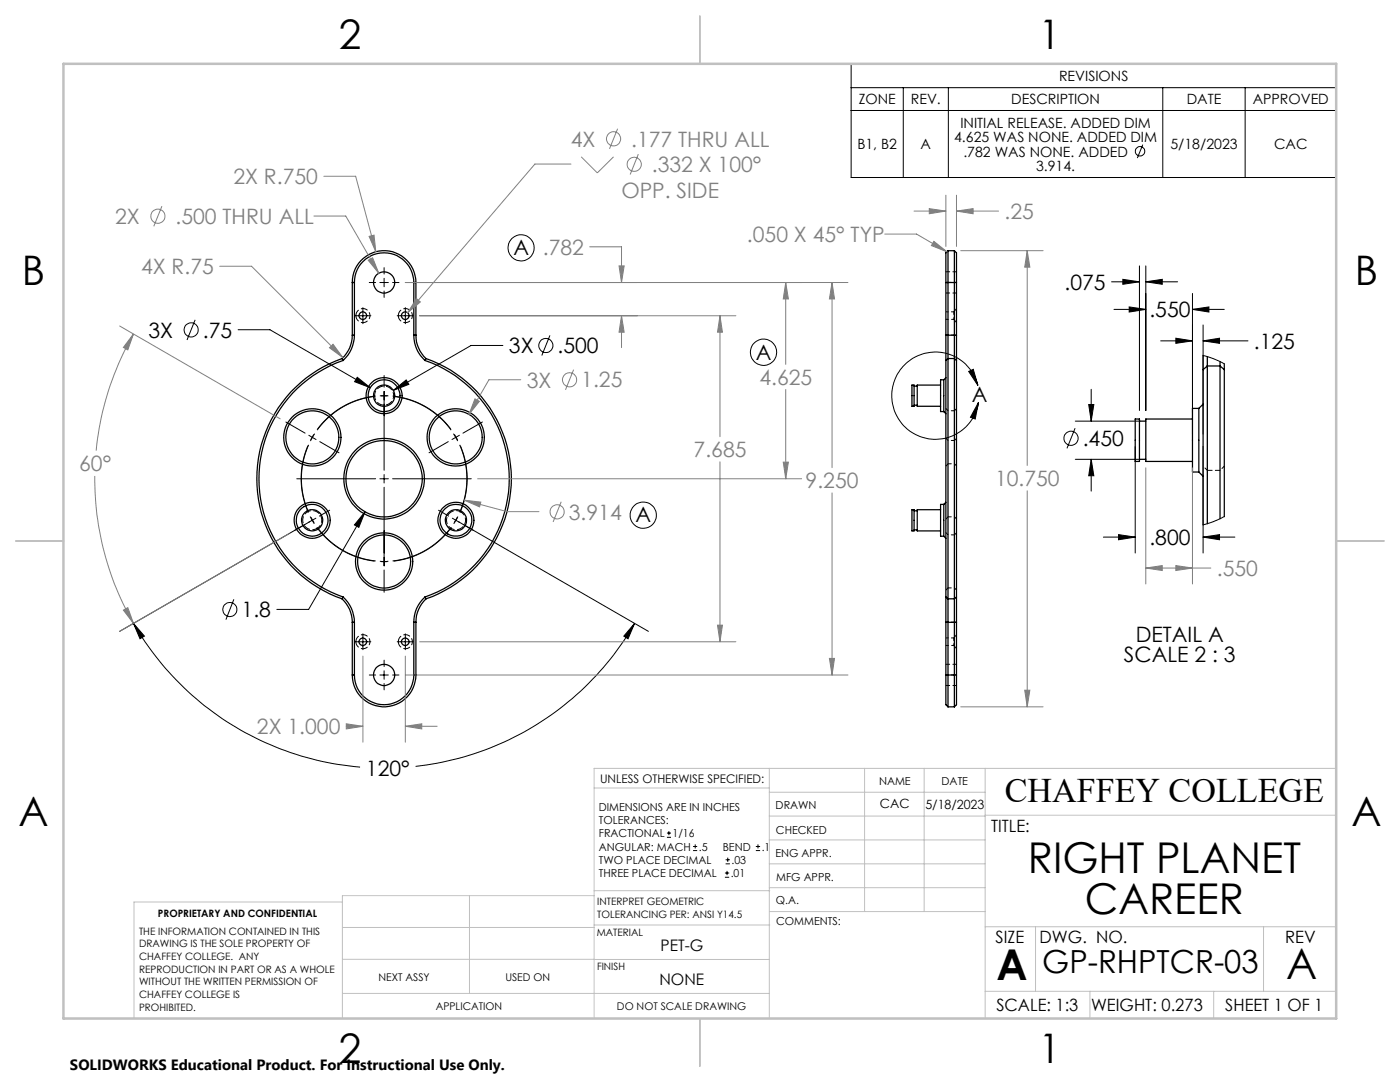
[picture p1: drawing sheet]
<svg xmlns="http://www.w3.org/2000/svg" width="279mm" height="216mm" viewBox="0 0 279 216" stroke-linecap="round" stroke-linejoin="round" font-family="sans-serif">
<g fill="none" stroke="#000" stroke-width=".25">
<path d="M70.3 56.4a6.4 6.4 0 0 1 6.4-6.4 6.4 6.4 0 0 1 6.3 6.4M70.3 56.4v10.5M70.3 56.4h.4M70.7 56.4a5.9 5.9 0 0 1 6-6 5.9 5.9 0 0 1 5.9 6M70.7 56.4v10.5M82.6 56.4v10.5M82.6 56.4h.4M83 56.4v10.5M188.8 56.4h2.1M188.8 56.4v10.5M189.2 50v21.5M189.2 50l-.4 .4v6"/>
<path d="M189.2 50h1.3M190.5 50v21.5M190.5 50l.4 .4v6M190.9 56.4v10.5M68.3 71.5a25.4 25.4 0 0 0-17 24 25.4 25.4 0 0 0 17 24M68.3 71.5l.2 .4M68.5 71.9a25 25 0 0 0-16.8 23.6 25 25 0 0 0 16.8 23.6M70.3 66.9a6.3 6.3 0 0 1-2 4.6M70.3 66.9h.4M70.7 66.9a6.9 6.9 0 0 1-2.2 5M82.6 66.9a6.7 6.7 0 0 0 2.2 5M82.6 66.9h.4"/>
<path d="M83 66.9a6.4 6.4 0 0 0 2 4.6M84.8 71.9a25 25 0 0 1 16.8 23.6 25 25 0 0 1-16.8 23.6M85 71.5a25.4 25.4 0 0 1 17.1 24 25.4 25.4 0 0 1-17.1 24M85 71.5l-.2 .4M182 76.8h.4v4.3h-.4zM182.4 77h.7M187.7 76.8h-4.6v4.3h4.6M188.3 75.8v6.3M188.3 75.8h-.6v6.3h.6M188.8 71.9v47.2M188.8 66.9v5M188.8 66.9h2.1"/>
<path d="M188.8 75.4l-.5 .4M189.2 71.5v48M189.2 71.5h1.3M189.2 71.5l-.4 .4M190.5 71.5v48M190.5 71.5l.4 .4M190.9 71.9v47.2M190.9 66.9v5M240.1 73.8v30.9M240.1 70.9v2.9M240.9 73v31.5M240.9 71.2v1.8"/>
<path d="M240.9 73h2.6M240.9 73l-.8 .8M243.5 73v30.5M243.5 73l.8 .8M243.5 72.1v.9M244.3 73.8v29.3M244.3 72.6v1.2M182.4 80.9h.7M188.3 82.1l.5 .5M226.6 83.6h.8v8.5h-.8zM227.4 84h1.3M227.4 91.7h1.3"/>
<path d="M238 83.6h-9.3v8.5h9.3M239.3 81.5v12.7M239.3 81.5h-1.3v12.7h1.3M239.3 94.2l.8 .8M240.1 80.6l-.8 .9M68.3 119.5a6.3 6.3 0 0 1 2 4.7M68.5 119.1a6.8 6.8 0 0 1 2.2 5.1M68.5 119.1l-.2 .4M84.8 119.1a6.6 6.6 0 0 0-2.2 5.1M84.8 119.1l.2 .4M85 119.5a6.4 6.4 0 0 0-2 4.7M182 101.7h.4v4.2h-.4z"/>
<path d="M182.4 101.9h.7M182.4 105.7h.7M187.7 101.7h-4.6v4.2h4.6M188.3 100.6v6.4M188.3 100.6h-.6v6.4h.6M188.3 107l.5 .4M188.8 119.1v5.1M188.8 100.2l-.5 .4M188.8 119.1l.4 .4M189.2 119.5v21.5M189.2 119.5h1.3M190.5 119.5v21.5"/>
<path d="M190.9 119.1v5.1M190.9 119.1l-.4 .4M70.3 134.7a6.4 6.4 0 0 0 6.4 6.4 6.4 6.4 0 0 0 6.3-6.4M70.3 124.2h.4M70.3 134.7h.4M70.3 124.2v10.5M70.7 134.7a5.9 5.9 0 0 0 6 5.9 5.9 5.9 0 0 0 5.9-5.9M70.7 124.2v10.5M82.6 124.2v10.5M82.6 124.2h.4M82.6 134.7h.4M83 124.2v10.5"/>
<path d="M188.8 134.7v5.9l.4 .4M188.8 124.2h2.1M188.8 134.7h2.1M188.8 124.2v10.5M190.9 134.7v5.9l-.4 .4M190.9 124.2v10.5M189.2 141h1.3"/>
<circle cx="76.6" cy="56.4" r="2.13"/>
<circle cx="72.4" cy="63" r=".76"/>
<circle cx="76.6" cy="78.9" r="3.6"/>
<circle cx="76.6" cy="79" r="2.13"/>
<circle cx="76.7" cy="79" r="3.2"/>
<circle cx="80.9" cy="63" r=".76"/>
<circle cx="62.3" cy="87.3" r="5.3"/>
<circle cx="62.3" cy="87.3" r="5.7"/>
<circle cx="76.7" cy="95.5" r="8"/>
<circle cx="76.7" cy="95.5" r="7.6"/>
<circle cx="90.9" cy="87.3" r="5.3"/>
<circle cx="91" cy="87.3" r="5.7"/>
<circle cx="62.3" cy="103.8" r="2.11"/>
<circle cx="62.3" cy="103.8" r="3.2"/>
<circle cx="62.3" cy="103.8" r="3.6"/>
<circle cx="76.7" cy="112" r="5.7"/>
<circle cx="76.7" cy="112" r="5.3"/>
<circle cx="91" cy="103.8" r="2.12"/>
<circle cx="91" cy="103.8" r="3.2"/>
<circle cx="91" cy="103.8" r="3.6"/>
<circle cx="72.4" cy="128.1" r=".75"/>
<circle cx="76.6" cy="134.7" r="2.13"/>
<circle cx="80.9" cy="128.1" r=".75"/>
</g>
<path d="M74.8 78.9a1.9 1.9 0 0 1 2.7-1.7 1.9 1.9 0 0 1 .3 3.2 1.9 1.9 0 0 1-3-1.1v-.4M190.4 63.7l.5 .7M190.9 61.6l-.5 .6M63.3 105.4a1.9 1.9 0 0 1-2.9-1.5 1.9 1.9 0 0 1 2.6-1.9 1.9 1.9 0 0 1 .6 3.2l-.3 .2M92 102.1a1.91 1.91 0 0 1 .1 3.3 1.91 1.91 0 0 1-3-1.4 1.91 1.91 0 0 1 2.5-2l.4 .1M190.4 128.8l.5 .6M190.9 126.6l-.5 .7" fill="none" stroke="#000" stroke-width=".2" stroke-dasharray="1.3 .6" stroke-dashoffset=".4"/>
<g fill="none" stroke="#000" stroke-width=".2" stroke-dasharray="1.3 .6">
<path d="M70.3 56.3h.4M83 56.3h-.4M189.2 56.3h-.4M190.5 56.3h.4M70.3 66.9h.4M71 63a1.41 1.41 0 0 1 2-1.3 1.41 1.41 0 0 1 .3 2.4 1.41 1.41 0 0 1-2.2-.8l-.1-.3M79.5 63a1.41 1.41 0 0 1 2-1.3 1.41 1.41 0 0 1 .3 2.4 1.41 1.41 0 0 1-2.3-.8v-.3M83 66.9h-.4M189.2 66.9h-.4M190.5 66.9h.4M188.8 93l.4-.5M189.2 82l-.4-.5"/>
<path d="M189.2 87.9l-.4-.4M190.5 92.5l.4 .5M190.9 81.5l-.4 .5M190.9 87.5l-.4 .4M188.8 103.6l.4-.5M188.8 117.7l.4-.4M189.2 106.7l-.4-.4M190.5 103.1l.4 .5M190.5 117.3l.4 .4M190.9 106.3l-.4 .4M70.3 124.1h.4M70.3 134.7h.4"/>
<path d="M71 128a1.41 1.41 0 0 1 2-1.2 1.41 1.41 0 0 1 .3 2.3 1.41 1.41 0 0 1-2.2-.7l-.1-.4M79.5 128a1.41 1.41 0 0 1 2-1.2 1.41 1.41 0 0 1 .3 2.3 1.41 1.41 0 0 1-2.3-.7v-.4M83 134.7h-.4M83 124.1h-.4M189.2 134.7h-.4M189.2 124.1h-.4M190.5 134.7h.4M190.5 124.1h.4"/>
</g>
<path d="M189.2 56.3h1.3M190.5 66.9h-1.3M189.2 92.5h1.3M190.5 82h-1.3M190.5 87.9h-1.3M241 93.9l-.9-.9M244.3 93l-.8 .9M189.2 103.1h1.3M189.2 117.3h1.3M190.5 106.7h-1.3M190.5 134.7h-1.3M190.5 124.1h-1.3" fill="none" stroke="#000" stroke-width=".2" stroke-dasharray="1.3 .6" stroke-dashoffset=".6"/>
<path d="M190.4 62.2v1.5M190.4 127.3v1.5" fill="none" stroke="#000" stroke-width=".2" stroke-dasharray="1.3 .6" stroke-dashoffset=".7"/>
<path d="M188.8 63.7h1.6M190.4 62.2h-1.6M188.8 128.8h1.6M190.4 127.3h-1.6" fill="none" stroke="#000" stroke-width=".2" stroke-dasharray="1.3 .6" stroke-dashoffset=".8"/>
<path d="M188.8 58.5h2.1M190.9 54.2h-2.1M188.8 136.8h2.1M190.9 132.5h-2.1" fill="none" stroke="#000" stroke-width=".2" stroke-dasharray="1.3 .6" stroke-dashoffset=".5"/>
<g fill="none" stroke="#000" stroke-width=".2">
<path d="M169.9 12.7h96.8v22.7h-96.8zM169.9 17.5h96.8M180.3 17.5v17.9M189.3 17.5v17.9M232.1 17.5v17.9M248.5 17.5v17.9M169.9 22h96.8M228.1 28.9l-1.1 2.6M73.7 56.4h1.3M75.8 56.4h1.7M76.7 53.4v1.3M76.7 55.5v1.7"/>
<path d="M76.7 58.1v1.2M78.4 56.4h1.2M221.8 56.2h5.6M224.1 55.7l3.3 .5-3.3 .5zM227.4 53.1v28.8M228.7 53.1v28.8M228.7 56.2h6.3M228.7 56.2l3.3-.5v1zM238 58.6v28M38.9 63.8l-1.6 4M47.5 65.8h6.4l20 11.6M70.8 63h3.2"/>
<path d="M71.3 75.3l2.6 2.1-3.1-1.2zM72.4 61.4v3.2M75.8 79h1.7M76.7 74.9v2.4M76.7 78.1v15.7M78.5 77.9l2.6-2.1 .5 .9zM79.3 63h3.2M80.9 61.4v3.2M100.4 68.9h-6.4l-15.5 9M109.7 66.9l-1.6 4M193.3 74.1l.9-.4 1 3.2zM195.2 76.9a8.7 8.7 0 0 0-13.6-5.1 8.7 8.7 0 0 0 .5 14.5 8.7 8.7 0 0 0 13.2-6"/>
<path d="M217.8 77.7v6.3M222.3 61.7h6.4M225.4 61.2l3.3 .5-3.3 .6zM231.6 68h6.4M234.7 67.5l3.3 .5-3.3 .5zM238 61.7l3.3-.5v1.1zM238 61.7h6.3M240.1 70.9l2 .6 2.2 1.1M240.1 68l3.3-.5v1zM240.1 64.8v21.8M240.1 68h9M57 84.2l3.9 2.2"/>
<path d="M59.2 95.5h15.8M61.6 86.9l.7 .4M62.3 87.3l-.4 .7M62.3 87.3l.8 .4M62.8 86.5l-.5 .8M63.8 88.1l3.9 2.2M75.8 95.5h1.7M76.7 94.7v1.7M76.7 97.2v15.7M78.4 95.5h15.7M89.5 88.1l-3.9 2.2M90.5 86.5l.8 1.5"/>
<path d="M91.7 86.9l-1.5 .8M96.3 84.2l-3.9 2.2M195.3 80.3l-.7 3.3-.9-.3zM214.6 85.4l-1.7 4.1M214.6 91.7h12.8M214.6 84h12.8M217.3 80.7h1l-.5 3.3zM217.8 91.7l.5 3.2h-1zM217.8 91.7v6.3M226.6 89.1v21.2M240.1 89.1v21.2M46.7 119.6l-1.6 4"/>
<path d="M60.8 104.7l-2 1.1M61.8 104.1l-37.9 21.9M61.9 103.1l.8 1.4M63 103.4l-1.4 .8M65.8 101.8l-2.1 1.2M72.8 102.1l-11.2 19.5h-6.4M72.8 102.1l-1.2 3.1-.9-.5zM75.8 112h1.7M76.7 113.7v4.5M87.5 101.8l2 1.2M90.3 103.4l.7 .4M91 103.8l-.4 .7"/>
<path d="M91 103.8l.7 .4M91.4 103.1l-.4 .7M91.5 104.1l37.9 21.9M220.2 107.2h6.4M223.2 106.7l3.4 .5-3.4 .5zM240.1 107.2l3.3-.5v1zM240.1 107.2h6.4M244.3 103.1l-2.3 1-1.9 .6M26.6 124.4l2.2 2.5-.9 .6zM26.6 124.4a57.7 57.7 0 0 0 45.3 28.7M70.8 128.1h3.2M72.4 126.5v3.1"/>
<path d="M73.7 134.7h1.3M75.8 134.7h1.7M76.7 131.7v1.3M76.7 133.8v1.7M76.7 136.4v1.3M78.4 134.7h1.2M79.3 128.1h3.2M80.9 126.5v3.1M126.6 124.4l-1.3 3.1-.8-.6zM126.6 124.4a57.9 57.9 0 0 1-43.7 28.5M133.1 167.1h.8M133.1 166.2h.8"/>
<path d="M133.5 165.8v.9M138.3 169.7h.8M138.3 168.9h.8M138.7 168.5v.8M144.7 175h.8M144.7 174.2h.8M144.8 172.4h.9M144.8 171.6h.9M145.1 173.8v.8M145.2 171.1v.9M150.8 169.7h.9M150.8 168.9h.9"/>
<path d="M151.3 168.5v.8"/>
<circle cx="227.5" cy="30.2" r=".94"/>
<circle cx="104" cy="49.5" r="2.61"/>
<circle cx="38.1" cy="65.8" r="1.4"/>
<circle cx="108.9" cy="68.9" r="1.41"/>
<circle cx="152.4" cy="70.3" r="2.62"/>
<circle cx="213.7" cy="87.5" r="1.41"/>
<circle cx="128.4" cy="102.8" r="2.62"/>
<circle cx="45.9" cy="121.6" r="1.4"/>
</g>
<path d="M243.5 93.9h-2.5" fill="none" stroke="#000" stroke-width=".2" stroke-dasharray="1.3 .6" stroke-dashoffset=".3"/>
<g fill="none" stroke="#808080" stroke-width=".2">
<path d="M64.6 35.2h6.4l4 15M113.9 32.7h-7.1l-25.4 29.7M116 31.3l3.2 3.2 3.2-3.2M123.3 25.7l-1.7 4M127.4 30.8l-1.6 4M188.8 38.9v10.3M190.9 38.9v10.3M32.3 41.1l-1.6 4.1M43.9 53.1h6.3l18.2 18.3M62.7 43.1h6.3l6.6 11.4M73.5 51.9l.9-.5 1.2 3.1zM73.7 47.2l.9-.3 .4 3.3z"/>
<path d="M80.9 56.4h88.3M83.1 59.6l.8 .7-2.5 2.1zM117.7 49.2h6.3v7.2M123.5 53.1h1.1l-.6 3.3zM156.8 56.4l.5 3.3h-1zM156.8 56.4v16.3M166.1 56.4l.4 3.3h-1zM166.1 56.4v36.9M176.6 46.7h6.3l6.1 3.5M182.4 42.1h6.4M185.5 41.6l3.3 .5-3.3 .6zM186.4 48.2l2.6 2-3.1-1.2z"/>
<path d="M190.9 42.1l3.3-.5v1.1zM190.9 42.1h8.4M191.7 50h16.5M205 50l.5 3.3h-1zM205 50v42.9M23.9 65.1l32 18.5M26.6 66.6l-1.1 3.2-.9-.5zM26.6 66.6a57.6 57.6 0 0 0-7.4 23.3M65.8 69.4l.7-.7 1.9 2.7zM83.7 63h63.2M94.8 79.6l.9 .5-2.1 2.6zM103.9 75.8h-6.3l-4 6.9"/>
<path d="M114.5 73.8l-1.6 4M124 63l.6 3.3h-1.1zM124 63v6.4M143.7 63l.5 3.3h-1zM143.7 63v24.1M156.8 77.7v17.8M18.9 95a58 58 0 0 0 7.7 29.4M92.6 99.8l3.4 .4-.3 .9zM92.6 99.8l8.6 2.3h6.4M95.3 95.5h64.7M143.7 92.1v36M156.3 92.2h1l-.5 3.3z"/>
<path d="M166.1 98.4v36.3M205 97.9v43.1M228.7 93.3v23.2M238 93.3v23.2M57.7 106.5l-33.8 19.5M112 100.1l-1.6 4M228.7 113.3l3.3-.4v.9zM228.7 113.3h13M234.7 112.9l3.3 .4-3.3 .5zM24.6 121.7l.9-.5 1.1 3.2zM72.4 130.9v17.2M80.9 134.7h88.3"/>
<path d="M80.9 130.9v17.2M83.7 128.1h63.2M143.2 124.7h1l-.5 3.4zM165.5 131.4h1l-.4 3.3zM204.5 137.7h1l-.5 3.3zM69.1 144.4l3.3 .5-3.3 .6zM69.1 144.9h3.3M80.9 144.9l3.3-.5v1.1zM80.9 144.9h6.3M191.7 141h16.5"/>
<circle cx="122.4" cy="27.7" r="1.41"/>
<circle cx="126.6" cy="32.8" r="1.41"/>
<circle cx="31.5" cy="43.2" r="1.41"/>
<circle cx="113.7" cy="75.8" r="1.41"/>
<circle cx="111.2" cy="102.1" r="1.41"/>
</g>
<path d="M75 79a16.6 16.6 0 0 0-13.5 23.3M61.6 88.8a16.5 16.5 0 0 0 13.4 23.1M90 85.8a16.5 16.5 0 0 0-26.7 0M63.2 105.2a16.6 16.6 0 0 0 26.9 0M78.4 111.9a16.5 16.5 0 0 0 13.3-23.1M91.8 102.3a16.6 16.6 0 0 0-13.4-23.3" fill="none" stroke="#000" stroke-width=".2" stroke-dasharray="15.2 1.3 1.3 1.3" stroke-dashoffset="1.5" stroke-linecap="butt"/>
<g fill="none" stroke="#c0c0c0" stroke-width=".2">
<path d="M118.6 157.2h34.9M153.5 153.3v49.9M153.5 158.1h43.1M172.5 153.3v28.6M184.4 153.3v28.6M196.6 153.3v49.9M266.7 153.3h-148.1v49.9M68.3 180h-41.6v23.2M93.7 178.7v19.5M118.6 178.7h-50.3v24.5M118.6 177.7h35M153.5 167.6h43.1"/>
<path d="M153.5 162.8h43.1M153.5 172.4h43.1M153.5 177.1h43.1M196.6 162.7h70.1M68.3 198.2h85.2M68.3 191.4l85.2 .1M68.3 185.1h50.3M118.6 184.6h35M153.6 181.9h43M196.6 197.8h70.1M196.6 184.9h70.1M206.7 184.9v12.9"/>
<path d="M217.5 197.8v5.4M242.2 197.8v5.4M252.2 184.9v12.9"/>
</g>
<path d="M139.7 3.2v9.5M3.1 107.9h9.6M266.7 107.9h9.5M139.7 203.2v9.6" fill="none" stroke="#c0c0c0" stroke-width=".25"/>
<path d="M12.7 12.7h254v190.5h-254z" fill="none" stroke="#c0c0c0" stroke-width=".5"/>
<g fill="#000">
<path d="M193.3 74.1l.9-.4 1 3.2zM195.3 80.3l-.7 3.3-.9-.3z"/>
<path d="M26.6 124.4l2.2 2.5-.9 .6zM126.6 124.4l-1.3 3.1-.8-.6zM78.5 77.9l3.1-1.2-.5-.9zM71.3 75.3l-.5 .9 3.1 1.2zM72.8 102.1l-2.1 2.6 .9 .5zM240.1 107.2l3.3-.5v1zM223.2 106.7l3.4 .5-3.4 .5zM240.1 68l3.3-.5v1zM234.7 67.5l3.3 .5-3.3 .5zM224.1 55.7l3.3 .5-3.3 .5zM228.7 56.2l3.3-.5v1zM238 61.7l3.3-.5v1.1zM225.4 61.2l3.3 .5-3.3 .6zM217.8 91.7l.5 3.2h-1zM217.3 80.7h1l-.5 3.3z"/>
</g>
<path d="M73.5 51.9l2.1 2.6-1.2-3.1zM83.1 59.6l-1.7 2.8 2.5-2.1zM66.5 68.7l-.7 .7 2.6 2zM26.6 66.6l-1.1 3.2-.9-.5zM24.6 121.7l.9-.5 1.1 3.2zM143.7 63l.5 3.3h-1zM143.2 124.7h1l-.5 3.4zM166.1 56.4l.4 3.3h-1zM165.5 131.4h1l-.4 3.3zM69.1 144.4l3.3 .5-3.3 .6zM80.9 144.9l3.3-.5v1.1zM94.8 79.6l-1.2 3.1 2.1-2.6zM73.7 47.2l1.3 3-.4-3.3zM123.5 53.1h1.1l-.6 3.3zM124 63l.6 3.3h-1.1zM156.8 56.4l.5 3.3h-1zM156.3 92.2h1l-.5 3.3zM92.6 99.8l3.1 1.3 .3-.9zM185.5 41.6l3.3 .5-3.3 .6zM190.9 42.1l3.3-.5v1.1zM186.4 48.2l2.6 2-3.1-1.2zM205 50l.5 3.3h-1zM204.5 137.7h1l-.5 3.3zM228.7 113.3l3.3-.4v.9zM234.7 112.9l3.3 .4-3.3 .5z" fill="#808080"/>
<g font-size="8.5">
<text x="205.2" y="174.2">RIGHT PLANET</text>
<text x="216.5" y="182.3">CAREER</text>
<text x="198.9" y="195.5">A</text>
<text x="256.7" y="195.4">A</text>
</g>
<g font-size="8.1">
<text x="67.6" y="9.7">2</text>
<text x="207.3" y="9.7">1</text>
<text x="4.4" y="57">B</text>
<text x="270.4" y="57">B</text>
<text x="3.7" y="164.9">A</text>
<text x="269.7" y="164.9">A</text>
<text x="67.6" y="212.2">2</text>
<text x="207.3" y="212.2">1</text>
</g>
<text font-size="6.9" x="200.5" y="160.1">CHAFFEY COLLEGE</text>
<text font-size="6.3" x="208" y="194.1">GP-RHPTCR-03</text>
<g font-size="4.2" fill="#808080">
<text x="113.9" y="29.2">4X</text>
<text x="126" y="29.2">.177 THRU ALL</text>
<text x="130.1" y="34.3">.332 X 100°</text>
<text x="46.6" y="36.7">2X R.750</text>
<text x="124" y="39.4">OPP. SIDE</text>
<text x="23" y="44.7">2X</text>
<text x="35" y="44.7">.500 THRU ALL</text>
<text x="200.5" y="43.7">.25</text>
<text x="149.1" y="48.3">.050 X 45° TYP</text>
<text x="28.1" y="54.7">4X R.75</text>
<text x="105.1" y="77.3">3X</text>
<text x="116" y="77.3">1.25</text>
<text x="151.6" y="76.8">4.625</text>
<text x="15.8" y="94">60°</text>
<text x="138.4" y="91.2">7.685</text>
<text x="160.8" y="97.4">9.250</text>
<text x="198.6" y="97">10.750</text>
<text x="113.5" y="103.7">3.914 A</text>
<text x="242.9" y="114.9">.550</text>
<text x="51.3" y="146.5">2X 1.000</text>
</g>
<g font-size="4.2">
<text x="102.5" y="50.9">A .782</text>
<text x="212.5" y="57.8">.075</text>
<text x="229.4" y="63.3">.550</text>
<text x="29.6" y="67.4">3X</text>
<text x="40.5" y="67.4">.75</text>
<text x="101.6" y="70.5">3X</text>
<text x="111.3" y="70.5">.500</text>
<text x="150.9" y="71.7">A</text>
<text x="250.2" y="69.6">.125</text>
<text x="193.9" y="80.2">A</text>
<text x="216.1" y="89">.450</text>
<text x="229.4" y="108.8">.800</text>
<text x="48.2" y="123.2">1.8</text>
<text x="226.7" y="128">DETAIL A</text>
<text x="224.3" y="132.2">SCALE 2 : 3</text>
<text x="73" y="154.8">120°</text>
</g>
<g font-size="3.4">
<text x="197.8" y="166">TITLE:</text>
<text x="198.7" y="188.1">SIZE</text>
<text x="207.5" y="188.1">DWG. NO.</text>
<text x="256.5" y="188.2">REV</text>
<text x="198.8" y="201.7">SCALE: 1:3</text>
<text x="217.7" y="201.8">WEIGHT: 0.273</text>
<text x="244.5" y="201.7">SHEET 1 OF 1</text>
</g>
<g font-size="3.2">
<text x="131.8" y="189.8">PET-G</text>
<text x="131.6" y="196.6">NONE</text>
</g>
<text font-size="3" x="14" y="213.5">SOLIDWORKS Educational Product. For Instructional Use Only.</text>
<g font-size="2.8">
<text x="211.4" y="16.2">REVISIONS</text>
<text x="171.4" y="20.8">ZONE</text>
<text x="181.8" y="20.8">REV.</text>
<text x="201.8" y="20.8">DESCRIPTION</text>
<text x="236.8" y="20.8">DATE</text>
<text x="250" y="20.8">APPROVED</text>
<text x="171.1" y="29.8">B1, B2</text>
<text x="183.7" y="29.8">A</text>
<text x="190.4" y="28.4">4.625 WAS NONE. ADDED DIM</text>
<text x="191.7" y="25.6">INITIAL RELEASE. ADDED DIM</text>
<text x="233.6" y="29.8">5/18/2023</text>
<text x="254.3" y="29.8">CAC</text>
<text x="192.3" y="31.2">.782 WAS NONE. ADDED</text>
<text x="206.8" y="34.1">3.914.</text>
</g>
<g font-size="2.5">
<text x="175.6" y="161.3">CAC</text>
<text x="184.7" y="161.4">5/18/2023</text>
</g>
<text font-size="2.4" x="119.8" y="156.2">UNLESS OTHERWISE SPECIFIED:</text>
<g font-size="2.2">
<text x="119.5" y="161.8">DIMENSIONS ARE IN INCHES</text>
<text x="154.8" y="161.4">DRAWN</text>
<text x="175.4" y="156.6">NAME</text>
<text x="187.9" y="156.7">DATE</text>
<text x="119.5" y="164.4">TOLERANCES:</text>
<text x="119.5" y="167.1">FRACTIONAL</text>
<text x="134.2" y="167.1">1/16</text>
<text x="154.9" y="166.3">CHECKED</text>
<text x="119.5" y="172.4">TWO PLACE DECIMAL</text>
<text x="119.5" y="169.7">ANGULAR: MACH</text>
<text x="139.5" y="169.7">.5</text>
<text x="144.2" y="169.7">BEND</text>
<text x="146" y="172.4">.03</text>
<text x="152" y="169.7">.1</text>
<text x="154.8" y="171">ENG APPR.</text>
<text x="119.5" y="175">THREE PLACE DECIMAL</text>
<text x="145.8" y="175">.01</text>
<text x="154.9" y="175.7">MFG APPR.</text>
<text x="154.9" y="180.4">Q.A.</text>
<text x="154.9" y="184.6">COMMENTS:</text>
</g>
<g font-size="2.1">
<text x="75.5" y="195.7">NEXT ASSY</text>
<text x="100.9" y="195.7">USED ON</text>
<text x="86.9" y="201.5">APPLICATION</text>
<text x="123.1" y="201.6">DO NOT SCALE DRAWING</text>
</g>
<g font-size="2">
<text x="31.5" y="182.9">PROPRIETARY AND CONFIDENTIAL</text>
<text x="119.2" y="180.6">INTERPRET GEOMETRIC</text>
<text x="119.2" y="183.1">TOLERANCING PER: ANSI Y14.5</text>
<text x="27.8" y="186.5">THE INFORMATION CONTAINED IN THIS</text>
<text x="27.8" y="189">DRAWING IS THE SOLE PROPERTY OF</text>
<text x="27.8" y="191.6">CHAFFEY COLLEGE. ANY</text>
<text x="119.1" y="186.7">MATERIAL</text>
<text x="27.8" y="194.1">REPRODUCTION IN PART OR AS A WHOLE</text>
<text x="27.8" y="196.6">WITHOUT THE WRITTEN PERMISSION OF</text>
<text x="119.1" y="193.5">FINISH</text>
<text x="27.8" y="199.1">CHAFFEY COLLEGE IS</text>
<text x="27.8" y="201.7">PROHIBITED.</text>
</g>
</svg>
